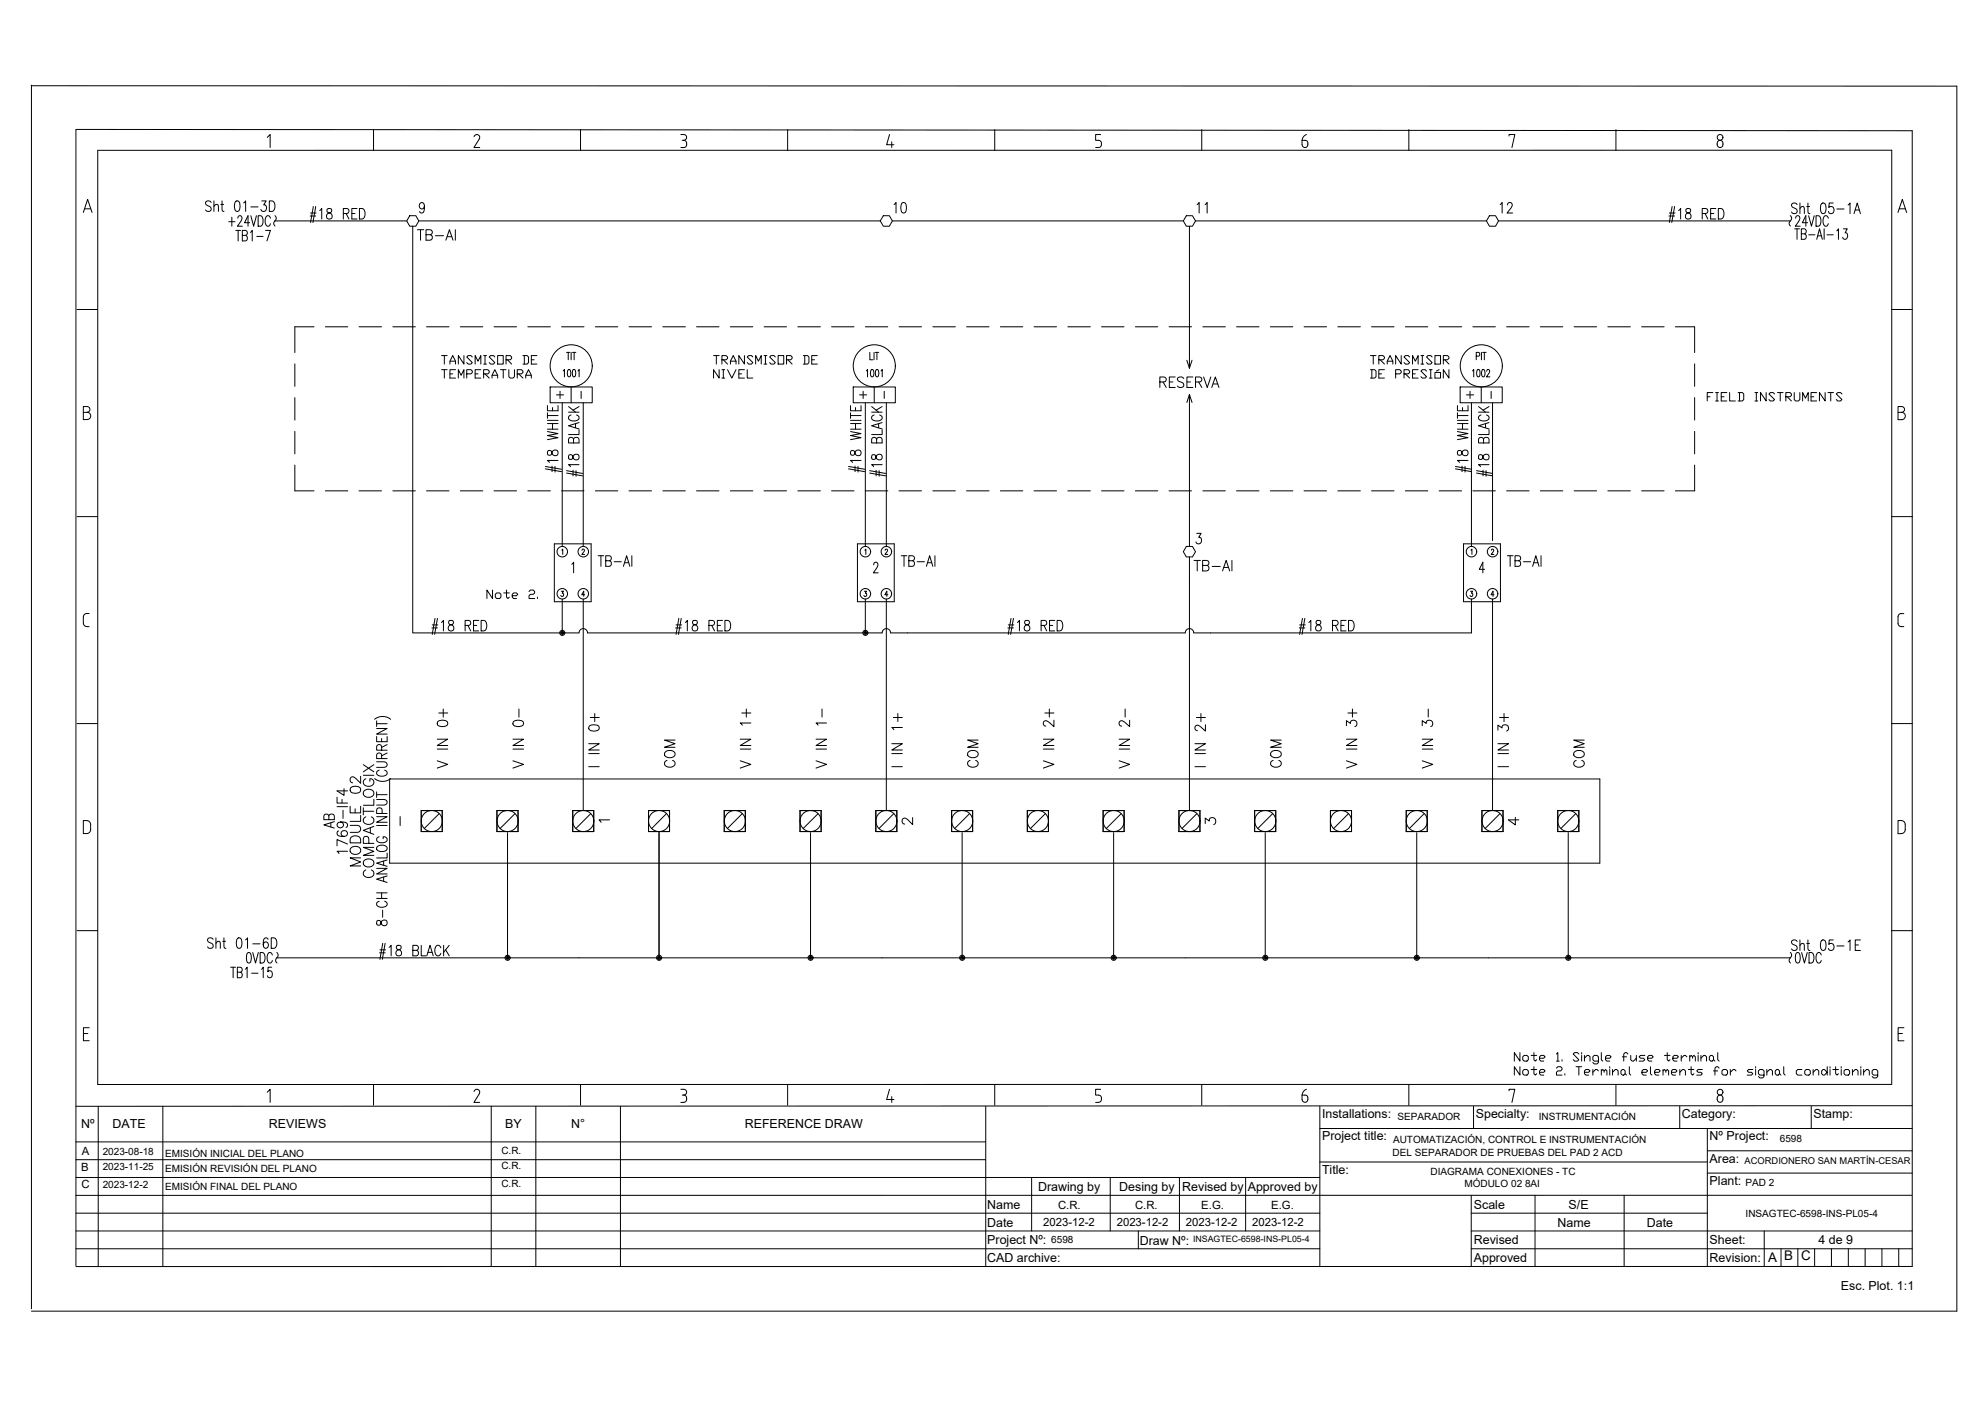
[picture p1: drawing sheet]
<svg xmlns="http://www.w3.org/2000/svg" width="420mm" height="297mm" viewBox="0 0 420 297" stroke-linecap="round" stroke-linejoin="round" font-family="sans-serif">
<g fill="none" stroke="#000" stroke-width=".21">
<path d="M6.6 18.2h407.6v259.4h-407.5M6.7 18v259.1M16.1 27.4v240.5M16.1 27.4l388.7 .3v240.5h-388.7M20.7 31.8h379.7v197.8h-379.7zM56.6 29.1l.6-.6v2.7M79.1 27.4v4.4M100.9 28.5l.4 .1 .2 .6-1.2 2h1.2M100.9 28.5h-.2l-.4 .4M122.9 27.4v4.4M144.1 28.5h.6a.6 .6 0 0 1 .6 .6 .6 .6 0 0 1-.6 .6M144.4 29.7h.3"/>
<path d="M144.7 29.7a.78 .78 0 0 1 .7 .8 .78 .78 0 0 1-.7 .7h-.6M166.7 27.4v4.4M188.3 28.5l-.6 2.1h1.5M188.8 30v1.2M210.6 27.4v4.4M233 28.5h-1.1v1.2h.6a.78 .78 0 0 1 .7 .8 .78 .78 0 0 1-.7 .7h-.6M254.4 27.4v4.4M298.2 27.4v4.4M319.4 28.8v-.3h1.2l-.6 2.7M342 27.4v4.4M363.7 29.9a.69 .69 0 0 1 1 .6 .69 .69 0 0 1-1 .6l-.2-.5zM17.6 45l.9-2.8 1 2.8"/>
<path d="M17.9 44.2h1.3M44.7 42.9a.59 .59 0 0 0-.8-.4 .59 .59 0 0 0-.3 .8l.9 .5a.56 .56 0 0 1-.2 1l-.6-.1-.2-.3M45.3 43.7l.4-.4 .5 .1v1.4M45.3 42.5v2.3M46.7 43.3h.6M47 42.5v1.8l.1 .4 .3 .1M49.1 46v1.9M49.9 42.6l.4-.1a1.31 1.31 0 0 1 .4 1.8l-.1 .4-.5 .1a1.31 1.31 0 0 1-.4-1.8zM50.3 46.2l.1-.3a.49 .49 0 0 1 .7-.1 .49 .49 0 0 1 0 .7l-.8 1.4h1M51.6 43l.4-.5v2.3M52.9 47.2h-1.1l.7-1.5v2.2M53.1 45.7l.6 2.2 .6-2.2"/>
<path d="M53.1 43.8h1.5M54.6 45.7h.6a1.43 1.43 0 0 1 0 2.2h-.6zM55.4 42.5h.9l-.5 .9a.66 .66 0 0 1 .6 1 .66 .66 0 0 1-1.2-.1M57 42.5h.6a1.31 1.31 0 0 1 0 2.3h-.6zM57.2 46.2a.52 .52 0 0 0-.5-.6 .52 .52 0 0 0-.5 .6v1.2a.52 .52 0 0 0 .5 .5 .52 .52 0 0 0 .5-.5M58.2 45.7l.3 .5-.3 .6h27.9M65.6 45.7h1.2M65.7 45.1h1.2M66.3 43.7l-.6 3.4M66.8 43.7l-.6 3.4M67.7 44.6l.4-.5v2.3M69.3 44.3a.5 .5 0 0 0 .2 .7 .7 .7 0 0 1 .8 .6 .7 .7 0 0 1-.8 .8 .73 .73 0 0 1-.4-.9 .73 .73 0 0 1 .9-.5 .45 .45 0 0 0 .2-.5 .45 .45 0 0 0-.3-.4z"/>
<path d="M72.7 45.2h.7a.54 .54 0 0 0 .5-.5 .54 .54 0 0 0-.5-.6h-.7v2.3M73.3 45.2l.6 1.2M74.5 45.2h.6M75.6 44.1h-1.1v2.3h1.1M76.1 44.1h.6a1.31 1.31 0 0 1 0 2.3h-.6zM86.7 45.7h1.3l.7 1.1-.7 1.1h-1.3l-.6-1.1zM87.4 47.9v86.1h31.6M88.4 48.6h1.3M88.7 46.8h97.6M89 48.6v2.3M89.8 43.6a.59 .59 0 0 1-.6 .7 .66 .66 0 0 1-.4-.9 .66 .66 0 0 1 .8-.4 1.88 1.88 0 0 1 0 2 .47 .47 0 0 1-.8-.2M90.2 49.7h.8a.53 .53 0 0 0 .5-.5 .53 .53 0 0 0-.5-.6h-.8v2.3h.8a.59 .59 0 0 0 .5-.6 .59 .59 0 0 0-.5-.6"/>
<path d="M92.2 49.9h1.7M94.4 50.9l.7-2.3 .8 2.3M94.7 50.1h.9M96.4 48.6v2.3M188.9 46.8h61.6M251.8 47.9v30M253.1 46.8h61.5M353.3 45.7h1.2M353.3 45.1h1.2M353.9 43.7l-.6 3.4M354.5 43.7l-.6 3.4M355.3 44.6l.4-.5v2.3"/>
<path d="M356.9 44.3a.5 .5 0 0 0 .2 .7 .7 .7 0 0 1 .8 .6 .7 .7 0 0 1-.7 .8 .73 .73 0 0 1-.4-.9 .73 .73 0 0 1 .8-.5 .45 .45 0 0 0 .3-.5 .45 .45 0 0 0-.4-.4zM360.3 45.2h.8a.54 .54 0 0 0 .4-.5 .54 .54 0 0 0-.4-.6h-.8v2.3M360.9 45.2l.6 1.2M362.1 45.2h.7M363.2 44.1h-1.1v2.3h1.1M363.7 44.1h.6a1.31 1.31 0 0 1 0 2.3h-.6zM379 45.7l.2 .5-.2 .6h-61.8M379 46.8l-.3 .5 .3 .6M379.9 48.4h1M380.1 46.2l.1-.3a.49 .49 0 0 1 .7-.1 .49 .49 0 0 1 0 .7l-.9 1.4h1M380.4 48.4v2.3M380.4 43.3a.59 .59 0 0 0-.8-.3 .59 .59 0 0 0-.3 .7l.9 .6a.58 .58 0 0 1-.2 .9l-.6-.1-.2-.2"/>
<path d="M381 44.1l.4-.4 .4 .1 .1 1.4M381 43v2.2M381.3 49.5l.9-.1 .1-.3-.1-.6-.9-.1v2.3h.6a.62 .62 0 0 0 .4-.6 .62 .62 0 0 0-.4-.6M382.4 43.7h.6M382.6 47.2h-1.1l.7-1.5v2.2M382.7 43v1.8l.1 .3 .3 .1M382.8 45.7l.6 2.2 .6-2.2M382.8 49.7h1.4M384.4 45.7h.5a1.39 1.39 0 0 1 0 2.2h-.5zM384.5 50.7l.6-2.3 .6 2.3M384.8 49.9h.7M385.6 43.1l.4-.1a1.31 1.31 0 0 1 .4 1.8l-.1 .3-.5 .1a1.35 1.35 0 0 1-.4-1.8z"/>
<path d="M386.1 48.4v2.3M386.7 49.7h1.3M387 46.2a.53 .53 0 0 0-.5-.6 .53 .53 0 0 0-.6 .6v1.2a.53 .53 0 0 0 .6 .5 .53 .53 0 0 0 .5-.5M388 43h-.8l-.1 .9a.68 .68 0 0 1 .9 .1 .68 .68 0 0 1 0 .9 .68 .68 0 0 1-.9 .1l-.1-.2M388.8 48.9l.3-.5v2.3M388.8 44.3h1.5M390.2 48.4h.8l-.4 .9a.67 .67 0 0 1 .5 .8 .67 .67 0 0 1-.9 .5l-.2-.4M391.2 43.4l.4-.4v2.2M392.4 45.2l.7-2.2 .7 2.2M392.7 44.5h.8M401.7 45l1-2.8 .9 2.8M402 44.2h1.3"/>
<path d="M16.3 65.5h4.4M62.4 77v4.8M66.5 69.2h-4.1v5.4M68.9 69.2h4.7M76 69.2h4.8M83.1 69.2h4.8M90.3 69.2h4.7M93.5 75.3h1.1M93.5 78.3h1.1M94.1 75.3v1.8M94.1 78.3v1.7M95.2 77.1v-.6l.6-1.2 .6 1.2v.6"/>
<path d="M95.2 76.5h1.2M95.2 79.2h.6M96.4 78.3h-1.2v1.7h1.2M97.4 69.2h4.8M98.2 75.3v1.8l-1.2-1.8v1.8M98.8 79.2h.9l.3-.3v-.3l-.3-.3h-.9v1.7M100 75.6l-.3-.3h-.6l-.3 .3 1.2 1.2-.3 .3h-.6l-.3-.3M100.6 77.1v-1.8l.6 1.2 .6-1.2v1.8M100.6 79.2h.6M101.8 78.3h-1.2v1.7h1.2M102.4 79.2h.9l.3-.3v-.3l-.3-.3h-.9v1.7M102.4 75.3h.6"/>
<path d="M102.4 77.1h.6M102.7 75.3v1.8M102.7 79.2l.9 .8M104.1 79.5h1.2M104.6 69.2h4.7M104.7 75.6l-.3-.3h-.5l-.3 .3 1.1 1.2-.3 .3h-.5l-.3-.3M105.3 75.3h1.2v1.8h-1.2zM105.9 78.3h1.2M106.5 78.3v1.7M107.1 76.2h.9l.3-.3v-.3l-.3-.3h-.9v1.8M107.4 76.2l.9 .9M107.7 78.3v1.4l.3 .3h.6l.3-.3v-1.4"/>
<path d="M109.5 79.2h.9l.3-.3v-.3l-.3-.3h-.9v1.7M109.8 79.2l.9 .8M110.7 75.3h.9l.3 .3v1.2l-.3 .3h-.9M111 75.3v1.8M111.3 79.5h1.2M111.7 69.2h4.8M112.5 76.2h.6M113.7 75.3h-1.2v1.8h1.2M118.9 69.2h4.7M119.2 78.5l.3-.3v1.6M119.9 74.6h.7M120.3 78.3l.1-.1a.93 .93 0 0 1 0 1.6l-.3-.7z"/>
<path d="M120.3 74.6v1.6M120.9 74.6v1.6M121.2 74.6h.7M121.3 78.3l.2-.1 .3 .3v1l-.3 .3-.3-.3zM121.5 74.6v1.6M122.3 78.5l.3-.3v1.6M126 69.2h4.8M133.1 69.2h4.8M140.3 69.2h4.8M147.4 69.2h4.8M151 75.3h1.2M151.6 75.3v1.8"/>
<path d="M152.2 78.3v1.7l-1.2-1.7v1.7M152.8 76.2h.9l.3-.3v-.3l-.3-.3h-.9v1.8M152.8 78.3h.6M153.1 76.2l.9 .9M153.1 78.3v1.7M154 78.3l.9 1.7 .9-1.7M154.6 69.2h4.7M154.6 77.1v-.6l.6-1.2 .6 1.2v.6M154.6 76.5h1.2M156.4 79.2h.6M157.6 75.3v1.8l-1.2-1.8v1.8M157.6 78.3h-1.2v1.7h1.2"/>
<path d="M158.2 78.3v1.7h1.1M159.3 75.6l-.2-.3h-.6l-.3 .3 1.1 1.2-.2 .3h-.6l-.3-.3M159.9 77.1v-1.8l.6 1.2 .6-1.2v1.8M161.7 69.2h4.8M161.7 75.3h.6M161.7 77.1h.6M162 75.3v1.8M164.1 75.6l-.3-.3h-.6l-.3 .3 1.2 1.2-.3 .3h-.6l-.3-.3M164.7 75.3h1.2v1.8h-1.2zM166.5 76.2h.9l.3-.3v-.3l-.3-.3h-.9v1.8M166.8 76.2l.9 .9M168.9 69.2h4.7"/>
<path d="M170 75.3h.9l.3 .3v1.2l-.3 .3h-.9M170.3 75.3v1.8M171.8 76.2h.6M173 75.3h-1.2v1.8h1.2M176 69.2h4.8M183.2 69.2h4.7M183.4 78.5l.2-.3v1.6M184.1 74.6v1.6h.6M184.4 78.3l.2-.1a.93 .93 0 0 1 0 1.6l-.4-.7zM185 74.6v1.6M185.3 74.6h.7M185.4 78.3l.2-.1a.93 .93 0 0 1 0 1.6l-.3-.7z"/>
<path d="M185.6 74.6v1.6M186.5 78.5l.2-.3v1.6M190.3 69.2h4.8M197.4 69.2h4.8M204.6 69.2h4.7M211.7 69.2h4.8M218.9 69.2h4.7M226 69.2h4.8M233.2 69.2h4.7M240.3 69.2h4.8M247.4 69.2h4.8M251.2 76.3l.6 1.6"/>
<path d="M252.3 76.3l-.5 1.6M254.6 69.2h4.8M261.7 69.2h4.8M268.9 69.2h4.7M276 69.2h4.8M283.2 69.2h4.7M290.1 78.3h.9l.3 .3v1.1l-.3 .3h-.9M290.1 75.3h1.2M290.3 69.2h4.8M290.4 78.3v1.7M290.7 75.3v1.8M291.9 76.2h.8l.3-.3v-.3l-.3-.3h-.8v1.8"/>
<path d="M291.9 79.2h.5M292.1 76.2l.9 .9M293 78.3h-1.1v1.7h1.1M293.6 77.1v-.6l.6-1.2 .6 1.2v.6M293.6 76.5h1.2M295.4 79.2h.9l.3-.3v-.3l-.3-.3h-.9v1.7M296.6 75.3v1.8l-1.2-1.8v1.8M297.2 79.2h.9l.3-.3v-.3l-.3-.3h-.9v1.7M297.5 69.2h4.7M297.5 79.2l.9 .8M298.4 75.6l-.3-.3h-.6l-.3 .3 1.2 1.2-.3 .3h-.6l-.3-.3M299 77.1v-1.8l.6 1.2 .6-1.2v1.8"/>
<path d="M299 79.2h.6M300.2 78.3h-1.2v1.7h1.2M300.8 75.3h.6M300.8 77.1h.6M301.1 75.3v1.8M301.9 78.6l-.2-.3h-.6l-.3 .3 1.1 1.1-.2 .3h-.6l-.3-.3M302.5 78.3h.6M302.8 78.3v1.7M303.1 75.6l-.3-.3h-.6l-.3 .3 1.2 1.2-.3 .3h-.6l-.3-.3M303.7 75.3h1.2v1.8h-1.2zM303.7 78.9h1.2v1.1h-1.2zM304.6 69.2h4.8"/>
<path d="M304.6 78.3l-.6 .3M305.5 76.2h.9l.3-.3v-.3l-.3-.3h-.9v1.8M305.8 76.2l.9 .9M306.7 78.3v1.7l-1.2-1.7v1.7M311.7 78.5l.2-.3v1.6M311.7 69.2h4.8M312.5 75.4l.6-.1v-.6l-.6-.1v1.6M312.7 78.3l.3-.1 .2 .3v1l-.2 .3-.3-.1-.1-.2zM313.6 74.6v1.6M313.8 78.3l.1-.1a.93 .93 0 0 1 0 1.6l-.3-.7zM313.8 74.6h.8M314.2 74.6v1.6"/>
<path d="M314.7 78.6v-.1a.34 .34 0 0 1 .5-.2 .34 .34 0 0 1 .1 .5l-.7 1h.8M318.9 69.2h4.8M326 69.2h4.8M333.2 69.2h4.8M340.3 69.2h4.8M347.5 69.2h4.7M354.6 69.2h4.1v5.4M358.7 77v4.8M400.4 65.5h4.4M17.6 86.1h.8a.6 .6 0 0 1 .6 .6 .6 .6 0 0 1-.6 .6 .77 .77 0 0 1 .8 .8 .77 .77 0 0 1-.8 .7h-.8zM17.6 87.3h.8M62.4 98.5v5.4h4.1"/>
<path d="M62.4 84.2v4.7M62.4 91.3v4.8M97 80v-1.7l.6 1.2 .6-1.2v1.7M104.1 80v-.5l.6-1.2 .6 1.2v.5M111.3 80v-.5l.6-1.2 .6 1.2v.5M115.5 99.3l3.4 .6M115.5 98.8l3.4 .5M115.9 91.4l2.2 .4-2.2 .4 2.2 .5-2.2 .4M115.9 90.9h2.2M115.9 89.7h2.2M115.9 89h2.2M115.9 88h2.2"/>
<path d="M115.9 87.4v1.2M116 95.5a.6 .6 0 0 0 .2 .9l.4-.1 .1-.2a.7 .7 0 0 1 .7-.8 .7 .7 0 0 1 .7 .7 .73 .73 0 0 1-.9 .4 .73 .73 0 0 1-.5-.8 .51 .51 0 0 0-.7-.1zM116.4 81.9h9v3.4h-9zM116.8 98.7v1.2M117 89.7v1.2M117.5 98.8v1.1M118.1 97.5h-2.2l.4 .4M119 85.3v30.4M119.9 99.6l3.4 .6M120.3 87.3h2.3M120.4 96.3a.6 .6 0 0 0 .3 1l.4-.1 .1-.2a.7 .7 0 0 1 .6-.8 .7 .7 0 0 1 .8 .7 .73 .73 0 0 1-.9 .4 .73 .73 0 0 1-.5-.8 .5 .5 0 0 0-.8-.2zM120.9 87.9a.66 .66 0 0 0-.6 .8 .66 .66 0 0 0 .9 .4h.5a.66 .66 0 0 0 .9-.4 .66 .66 0 0 0-.6-.8"/>
<path d="M121.3 99.6v1.1M121.4 93a.6 .6 0 0 1 .6-.4 .6 .6 0 0 1 .6 .4v.8h-2.3v-.8a.54 .54 0 0 1 .6-.4 .54 .54 0 0 1 .5 .4v.8M121.8 89.7v.9M121.9 99.6v1.2M122.6 98.4h-2.3l.5 .4M122.6 91v1h-2.3M122.6 89.5l-2.3 .6 2.3 .7M122.6 86.1l-1.3 .7M123 82.8v1.6M123.5 85.3v30.4M152.8 80h.6M179.6 99.3l3.4 .6"/>
<path d="M179.6 98.8l3.4 .5M180 91.4l2.3 .4-2.3 .4 2.3 .5-2.3 .4M180 90.9h2.3M180 89.7h2.3M180 89h2.3M180 88h2.3M180 87.4v1.2M180.1 95.5a.6 .6 0 0 0 .2 .9l.5-.1 .1-.2a.7 .7 0 0 1 .6-.8 .7 .7 0 0 1 .8 .7 .73 .73 0 0 1-.9 .4 .73 .73 0 0 1-.5-.8 .5 .5 0 0 0-.8-.1zM180.6 81.9h8.9v3.4h-8.9zM181 98.7v1.2M181.1 89.7v1.2M181.6 98.8v1.1"/>
<path d="M182.3 97.5h-2.3l.5 .4M183.2 85.3v30.4M184.1 99.6l3.4 .6M184.5 87.3h2.2M184.6 96.3a.6 .6 0 0 0 .2 1l.4-.1 .1-.2a.7 .7 0 0 1 .7-.8 .7 .7 0 0 1 .7 .7 .73 .73 0 0 1-.9 .4 .73 .73 0 0 1-.5-.8 .5 .5 0 0 0-.7-.2zM185 87.9a.66 .66 0 0 0-.5 .8 .66 .66 0 0 0 .8 .4h.6a.66 .66 0 0 0 .8-.4 .66 .66 0 0 0-.5-.8M185.4 99.6v1.1M185.6 93a.6 .6 0 0 1 .5-.4 .6 .6 0 0 1 .6 .4v.8h-2.2v-.8a.54 .54 0 0 1 .5-.4 .54 .54 0 0 1 .6 .4v.8M186 89.7v.9M186.1 99.6v1.2M186.7 98.4h-2.2l.4 .4M186.7 91v1h-2.2"/>
<path d="M186.7 89.5l-2.2 .6 2.2 .7M186.7 86.1l-1.3 .7M187.2 82.8v1.6M187.6 85.3v30.4M251.8 83.5v32.2M251.8 83.5l-.6 1.7M251.8 83.5l.5 1.7M302.5 80h.6M308.1 99.3l3.4 .6M308.1 98.8l3.4 .5M308.5 91.4l2.2 .4-2.2 .4 2.2 .5-2.2 .4M308.5 85.9v1.1h2.2v-1.1"/>
<path d="M308.5 90.9h2.2M308.5 89.7h2.2M308.5 89h2.2M308.5 88h2.2M308.5 87.4v1.2M308.6 95.5a.6 .6 0 0 0 .2 .9l.5-.1 .1-.2a.7 .7 0 0 1 .6-.8 .7 .7 0 0 1 .7 .7 .73 .73 0 0 1-.8 .4 .73 .73 0 0 1-.5-.8 .51 .51 0 0 0-.8-.1zM309.1 81.9h8.9v3.4h-8.9zM309.5 98.7v1.2M309.6 86.3v.7M309.6 89.7v1.2M310.1 98.8v1.1M310.4 83.6h1.5"/>
<path d="M310.7 97.5h-2.2l.4 .4M311.2 82.8v1.6M311.5 85.3v30.4M312.5 99.6l3.4 .6M313 87.3h2.2M313 86.1l1.4 1.2M313.1 96.3a.6 .6 0 0 0 .2 1l.4-.1 .1-.2a.7 .7 0 0 1 .6-.8 .7 .7 0 0 1 .8 .7 .73 .73 0 0 1-.9 .4 .73 .73 0 0 1-.5-.8 .5 .5 0 0 0-.7-.2zM313.5 87.9a.66 .66 0 0 0-.5 .8 .66 .66 0 0 0 .8 .4h.5a.66 .66 0 0 0 .9-.4 .66 .66 0 0 0-.6-.8M313.5 81.9v3.4M313.9 99.6v1.1M314 93a.6 .6 0 0 1 .6-.4 .6 .6 0 0 1 .6 .4v.8h-2.2v-.8a.54 .54 0 0 1 .5-.4 .54 .54 0 0 1 .5 .4v.8M314.4 89.7v.9"/>
<path d="M314.5 99.6v1.2M315.2 98.4h-2.2l.4 .4M315.2 91v1h-2.2M315.2 89.5l-2.2 .6 2.2 .7M315.2 86.1l-1.3 .7M315.6 82.8v1.6M315.9 85.3v29.2M358.7 84.2v4.7M358.7 91.3v4.8M358.7 98.5v5.4h-4.1M402.5 87.3a.6 .6 0 0 0 .6-.6 .6 .6 0 0 0-.6-.6h-.7v2.8h.7a.77 .77 0 0 0 .8-.8 .77 .77 0 0 0-.8-.8h-.7M16.3 109.4h4.4"/>
<path d="M68.9 103.9h4.7M76 103.9h4.8M83.1 103.9h4.8M90.3 103.9h4.7M97.4 103.9h4.8M104.6 103.9h4.7M111.7 103.9h4.8M117.3 115.1h7.8v12.3h-7.8zM118.9 103.9h4.7M118.9 116.5l.2-.2v1.1M119.9 100.2l3.4 .5M121 119.5l.4-.5v2.3"/>
<path d="M123.2 116.5l.1-.2a.3 .3 0 0 1 .4 .1 .3 .3 0 0 1-.1 .4l-.4 .6h.5M126 103.9h4.8M133.1 103.9h4.8M140.3 103.9h4.8M147.4 103.9h4.8M154.6 103.9h4.7M161.7 103.9h4.8M168.9 103.9h4.7M176 103.9h4.8M181.5 115.1h7.8v12.3h-7.8zM183.1 116.5l.2-.2v1.1M183.2 103.9h4.7"/>
<path d="M184.1 100.2l3.4 .5M184.9 119.6l.1-.4a.5 .5 0 0 1 .7 0 .5 .5 0 0 1 0 .7l-.8 1.4h1M187.4 116.5v-.2a.3 .3 0 0 1 .5 .1 .3 .3 0 0 1-.2 .4l-.4 .6h.6M190.3 103.9h4.8M190.8 117.7h1.1M191.4 117.7v2.2M192.4 118.7h.7a.54 .54 0 0 0 .5-.5 .54 .54 0 0 0-.5-.5h-.7v2.2h.7l.4-.2 .1-.6-.5-.4M194.1 118.9h1.6M196.1 119.9l.7-2.2 .6 2.2M196.3 119.1h.9M197.4 103.9h4.8M197.9 117.7v2.2"/>
<path d="M204.6 103.9h4.7M211.7 103.9h4.8M218.9 103.9h4.7M226 103.9h4.8M233.2 103.9h4.7M240.3 103.9h4.8M247.4 103.9h4.8M251.1 115.7h1.3l.7 1.1-.7 1.1h-1.3l-.6-1.1zM253.3 112.9h.9l-.5 .9a.66 .66 0 0 1 .6 1 .66 .66 0 0 1-1.2-.1M254.6 103.9h4.8M261.7 103.9h4.8M268.9 103.9h4.7"/>
<path d="M276 103.9h4.8M283.2 103.9h4.7M290.3 103.9h4.8M297.5 103.9h4.7M304.6 103.9h4.8M309.8 115.1h7.8v12.3h-7.8zM311.3 116.5l.3-.2v1.1M311.7 103.9h4.8M312.5 100.2l3.4 .5M315.7 116.5l.1-.2a.3 .3 0 0 1 .4 .1 .3 .3 0 0 1-.2 .4l-.4 .6h.6M318.9 103.9h4.8M319.1 117.7h1.2"/>
<path d="M319.6 117.7v2.2M320.7 118.7h.7a.54 .54 0 0 0 .5-.5 .54 .54 0 0 0-.5-.5h-.7v2.2h.7l.4-.2 .1-.6-.5-.4M322.5 118.9h1.5M324.4 119.9l.7-2.2 .7 2.2M324.7 119.1h.8M326 103.9h4.8M326.2 117.7v2.2M333.2 103.9h4.8M340.3 103.9h4.8M347.5 103.9h4.7M400.4 109.4h4.4M17.6 130.6v1.4"/>
<path d="M17.7 132a.69 .69 0 0 0 .6 .6l.6 .1M18.9 129.9a.93 .93 0 0 0-1.2 .4v.3M91.4 132.9h1.2M91.5 132.3h1.2M92.1 130.9l-.6 3.4M92.6 130.9l-.6 3.4M93.4 131.8l.5-.4v2.2M95 131.5a.5 .5 0 0 0 .2 .7 .7 .7 0 0 1 .9 .6 .7 .7 0 0 1-.8 .8 .73 .73 0 0 1-.4-.9 .73 .73 0 0 1 .8-.5 .45 .45 0 0 0 .3-.5 .45 .45 0 0 0-.4-.3zM98.5 132.4h.7a.54 .54 0 0 0 .4-.5 .54 .54 0 0 0-.4-.5h-.7v2.2M99 132.4l.6 1.2M100.2 132.4h.7M101.3 131.4h-1.1v2.2h1.1"/>
<path d="M101.8 131.4h.6a1.31 1.31 0 0 1 0 2.2h-.6zM118.8 125.2h.5l-.3 .4a.33 .33 0 0 1 .3 .5 .33 .33 0 0 1-.6 0M119 126.8v7.2M123.5 126.8v44.8M123.8 125.9h-.7l.5-.7v1.1M143 132.9h1.2M143.1 132.3h1.2M143.7 130.9l-.6 3.4M144.2 130.9l-.6 3.4M145.1 131.8l.4-.4v2.2M146.7 131.5a.5 .5 0 0 0 .1 .7 .7 .7 0 0 1 .9 .6 .7 .7 0 0 1-.8 .8 .73 .73 0 0 1-.4-.9 .73 .73 0 0 1 .8-.5 .45 .45 0 0 0 .3-.5 .45 .45 0 0 0-.3-.3zM150.1 132.4h.7a.54 .54 0 0 0 .5-.5 .54 .54 0 0 0-.5-.5h-.7v2.2"/>
<path d="M150.7 132.4l.5 1.2M151.8 132.4h.7M152.9 131.4h-1.1v2.2h1.1M153.4 131.4h.6a1.28 1.28 0 0 1 0 2.2h-.6zM183 125.2h.4l-.2 .4a.33 .33 0 0 1 .2 .5 .33 .33 0 0 1-.5 0M183.2 126.8v7.2M187.6 126.8v44.8M187.9 125.9h-.6l.4-.7v1.1M188.5 134a.9 .9 0 0 0-.9-.9 .9 .9 0 0 0-.9 .9h-62.4a.89 .89 0 0 0-.8-.9 .89 .89 0 0 0-.9 .9h-3.6M213.3 132.9h1.2M213.4 132.3h1.2M214 130.9l-.6 3.4"/>
<path d="M214.5 130.9l-.6 3.4M215.4 131.8l.4-.4v2.2M217 131.5a.5 .5 0 0 0 .1 .7 .7 .7 0 0 1 .9 .6 .7 .7 0 0 1-.8 .8 .73 .73 0 0 1-.4-.9 .73 .73 0 0 1 .8-.5 .45 .45 0 0 0 .3-.5 .45 .45 0 0 0-.3-.3zM220.4 132.4h.7a.54 .54 0 0 0 .5-.5 .54 .54 0 0 0-.5-.5h-.7v2.2M221 132.4l.6 1.2M222.2 132.4h.6M223.3 131.4h-1.1v2.2h1.1M223.8 131.4h.6a1.31 1.31 0 0 1 0 2.2h-.6zM251.8 123.4v48.2M275 132.9h1.2M275.1 132.3h1.2M275.7 130.9l-.6 3.4"/>
<path d="M276.2 130.9l-.6 3.4M277 131.8l.5-.4v2.2M278.6 131.5a.5 .5 0 0 0 .2 .7 .7 .7 0 0 1 .9 .6 .7 .7 0 0 1-.8 .8 .73 .73 0 0 1-.4-.9 .73 .73 0 0 1 .8-.5 .45 .45 0 0 0 .3-.5 .45 .45 0 0 0-.4-.3zM282.1 132.4h.7a.54 .54 0 0 0 .4-.5 .54 .54 0 0 0-.4-.5h-.7v2.2M282.6 132.4l.6 1.2M283.8 132.4h.7M284.9 131.4h-1.1v2.2h1.1M285.4 131.4h.6a1.31 1.31 0 0 1 0 2.2h-.6zM311.2 125.2h.5l-.2 .4a.33 .33 0 0 1 .2 .5 .33 .33 0 0 1-.5 0M311.5 126.8v7.2h-58.8a.9 .9 0 0 0-.9-.9 .9 .9 0 0 0-.9 .9h-62.4M314.2 120.5h-1.1l.8-1.5v2.3M315.9 126.8v44.8"/>
<path d="M316.2 125.9h-.6l.4-.7v1.1M403 129.9h-.6a.69 .69 0 0 0-.6 .7v1.4a.69 .69 0 0 0 .6 .7h.6M16.3 153.2h4.4M79.3 152.3a2.69 2.69 0 0 1 3.4 0M79.7 155.9v1.1h2.2v-1.1M79.7 154.2h2.2l-2.2 1.2h2.2M79.7 153.2h2.2M79.7 152.6v1.2M80.8 158.8v-.7a.54 .54 0 0 0-.6-.5 .54 .54 0 0 0-.5 .5v.7h2.2M80.8 156.4v.6M81.9 159.4l-1.1 .6M81.9 157.6l-1.1 .6"/>
<path d="M252.9 157.5h2.3l-2.3 1.3h2.3M252.9 159.5h2.3M253.2 151.9h2M254.2 151.1v1.7M255.2 153.5v1.3l-1.1-1a.7 .7 0 0 0-1.1-.1l-.1 .6 .2 .3 .4 .1M317.1 157.5h2.2l-2.2 1.3h2.2M317.1 154.6v-1.1l.8 .6a.7 .7 0 0 1 1.1-.5 .7 .7 0 0 1-.1 1.2M317.1 159.5h2.2M317.4 151.9h1.9M318.4 151.1v1.7M400.4 153.2h4.4M17.6 173.7h.7a.84 .84 0 0 1 .9 .9v1a.84 .84 0 0 1-.9 .9h-.7z"/>
<path d="M79.3 164.8a2.69 2.69 0 0 0 3.4 0M79.7 172.9h2.2l-2.2 1.2h2.2M79.7 169.3h1.6a.59 .59 0 0 1 .6 .6 .59 .59 0 0 1-.6 .5h-1.6M79.7 161.3h1.6a.59 .59 0 0 1 .6 .6 .59 .59 0 0 1-.6 .6h-1.6M79.7 174.8h2.2M79.7 168.2h2.2M79.8 179.3a1.48 1.48 0 0 1 2.1 .1 .98 .98 0 0 1-1.3 .9l-.4-.1a.6 .6 0 0 1-.4-.9zM80.2 177.2a.66 .66 0 0 0-.5 .8 .66 .66 0 0 0 .9 .4h.5a.66 .66 0 0 0 .9-.6 .66 .66 0 0 0-.9-.6v.4M80.2 163.1a.66 .66 0 0 0-.5 .8 .66 .66 0 0 0 .9 .4h.5a.66 .66 0 0 0 .8-.4 .66 .66 0 0 0-.5-.8M80.8 160.6v-.8a.54 .54 0 0 0-.6-.4 .54 .54 0 0 0-.5 .4v.8h2.2M80.9 172.2v-.7a.6 .6 0 0 0-.6-.5 .6 .6 0 0 0-.6 .5v.7h2.2M82.5 164.9h256.1v17.8h-256.1z"/>
<path d="M84.7 172.9v1.9M89.2 171.6h4.4v4.5h-4.4zM92.9 172.3l-3.1 3.1M105.2 171.6h4.5v4.5h-4.5zM107.4 176.3v26.5M109 172.3l-3.2 3.1M121.2 171.6h4.5v4.5h-4.5zM125 172.3l-3.1 3.1M137.3 171.6h4.4v4.5h-4.4zM139.5 176.1v27.2M141.1 172.3l-3.2 3.1M153.3 171.6h4.5v4.5h-4.5z"/>
<path d="M157.1 172.3l-3.1 3.1M169.3 171.6h4.5v4.5h-4.5zM171.6 176.3v26.5M173.2 172.3l-3.2 3.1M189.2 172.3l-3.2 3.1M189.8 171.6h-4.4v4.5h4.4M201.4 171.6h4.5v4.5h-4.5zM203.7 176.3v26.5M205.2 172.3l-3.1 3.1M217.5 171.6h4.4v4.5h-4.4zM221.3 172.3l-3.2 3.1M233.5 171.6h4.4v4.5h-4.4z"/>
<path d="M235.7 176.3v26.5M237.3 172.3l-3.1 3.1M252.9 162.3h2.3M253.3 172.3l-3.1 3.1M254 171.6h-4.5v4.5h4.5M265.6 171.6h4.4v4.5h-4.4zM267.8 176.3v26.5M269.4 172.3l-3.2 3.1M281.6 171.6h4.5v4.5h-4.5zM285.4 172.3l-3.1 3.1M297.7 171.6h4.4v4.5h-4.4zM299.9 176.3v26.5"/>
<path d="M301.4 172.3l-3.1 3.1M317.1 162.3h2.2M317.5 172.3l-3.2 3.1M318.1 171.6h-4.4v4.5h4.4M329.7 171.6h4.5v4.5h-4.5zM331.9 176.3v26.5M333.5 172.3l-3.1 3.1M401.8 173.7h.6a.84 .84 0 0 1 .9 .9v1a.84 .84 0 0 1-.9 .9h-.6zM16.3 197h4.4M45.1 198.9a.59 .59 0 0 0-.7-.3 .59 .59 0 0 0-.4 .7l.9 .5a.56 .56 0 0 1-.2 1l-.6-.1-.2-.2M45.7 199.7l.4-.4 .5 .1v1.4M45.7 198.6v2.2"/>
<path d="M47.1 199.3h.6M47.4 198.6v1.8l.1 .3 .3 .1M50.3 198.7l.4-.1a1.31 1.31 0 0 1 .4 1.8l-.1 .3-.5 .1a1.31 1.31 0 0 1-.4-1.8zM52 199l.4-.4v2.2M56.7 198.9a.47 .47 0 0 0-.7-.2 1.51 1.51 0 0 0 .2 2.1 .65 .65 0 0 0 .6-.8 .65 .65 0 0 0-.8-.5l-.3 .5M57.4 198.6h.6a1.31 1.31 0 0 1 0 2.2h-.6zM79.7 183.8h2.2l-2.2 1.2h2.2M79.7 190.2h2.2M79.7 189h2.2M79.8 195a.6 .6 0 0 0 .2 .9l.5-.1 .1-.2a.7 .7 0 0 1 .6-.8 .7 .7 0 0 1 .7 .8 .73 .73 0 0 1-.8 .3 .73 .73 0 0 1-.5-.8 .5 .5 0 0 0-.8-.1zM80.2 190.8a.66 .66 0 0 0-.5 .8 .66 .66 0 0 0 .9 .5h.5a.66 .66 0 0 0 .8-.5 .66 .66 0 0 0-.5-.8M80.8 189v1.2"/>
<path d="M81 192.7v1.5M81 199.7l-.6 3.4M81.5 199.7l-.6 3.4M81.9 185.5l-2.2 .6 2.2 .7M81.9 182.1l-2.2 .6 2.2 .7M81.9 180.6v1h-2.2M380.4 199.3a.59 .59 0 0 0-.8-.3 .59 .59 0 0 0-.3 .7l.9 .6a.56 .56 0 0 1-.2 .9h-.4l-.4-.3M381 199v2.2M382.4 199.7h.6M382.7 199v1.8l.1 .3 .3 .1M385.6 199.1l.4-.1a1.31 1.31 0 0 1 .4 1.8l-.1 .3-.5 .1a1.31 1.31 0 0 1-.4-1.8zM388 199h-.8l-.1 1a.68 .68 0 0 1 .9 0 .68 .68 0 0 1 0 .9 .68 .68 0 0 1-.9 .1l-.1-.2"/>
<path d="M391.2 199.4l.4-.4v2.2M393.8 199h-1.1v2.2h1.1M400.4 197h4.4M17.7 218.8h.9M18.9 217.6h-1.2v2.7h1.2M48.8 204.8h1.1M49.3 204.8v2.2M50.2 205.8l.9-.1 .2-.3-.2-.5-.9-.1v2.2h.7a.62 .62 0 0 0 .4-.6 .62 .62 0 0 0-.4-.6M51.9 205.2l.4-.4v2.2M55.4 205.2l.3-.4v2.2M57.5 204.8h-.7l-.1 .9a.5 .5 0 0 1 .5-.2 .5 .5 0 0 1 .4 .3v.4a.6 .6 0 0 1-.1 .7 .6 .6 0 0 1-.7 0l-.2-.3M80.3 201.7h1.2"/>
<path d="M80.4 201.1h1.2M82.4 200.6l.4-.5v2.3M84 200.3a.5 .5 0 0 0 .1 .7 .7 .7 0 0 1 .9 .6 .7 .7 0 0 1-.8 .8 .73 .73 0 0 1-.4-.9 .73 .73 0 0 1 .9-.5 .45 .45 0 0 0 .2-.5 .45 .45 0 0 0-.3-.4zM87.4 201.2h.7a.54 .54 0 0 0 .5-.5 .54 .54 0 0 0-.5-.6h-.7v2.3h.7a.6 .6 0 0 0 .5-.6 .6 .6 0 0 0-.5-.6M89.2 200.1v2.3h1M90.3 202.4l.7-2.3 .7 2.3M90.6 201.6h.8M93.3 200.7a.66 .66 0 0 0-.8-.5 .66 .66 0 0 0-.5 .8v.5a.66 .66 0 0 0 .5 .9 .66 .66 0 0 0 .8-.6M93.9 200.1v2.3M94.3 201.1l.8 1.3M95.1 200.1l-1.2 1.5M379 201.7l.2 .5-.2 .6h-320.4"/>
<path d="M379 202.8l-.3 .5 .3 .6M380.2 201.8l.4-.1a1.59 1.59 0 0 1 0 2.2h-.1a1.1 1.1 0 0 1-.5-1.3zM381 200.2l.4-.5 .4 .1 .1 1.4M381.3 201.7l.6 2.2 .6-2.2M382.9 201.7h.5a1.39 1.39 0 0 1 0 2.2h-.5zM385.5 202.2a.51 .51 0 0 0-.3-.5 .51 .51 0 0 0-.5 .1 1.62 1.62 0 0 0 .1 2.1 .55 .55 0 0 0 .7-.5M388.8 200.3h1.5M392.7 200.1h.7M401.8 218.8h.9M403 217.6h-1.2v2.8h1.2M20.8 234.2v34M34.5 234.2v34"/>
<path d="M56.6 231.2l.6-.6v2.8M79.1 229.6v4.4M100.9 230.6l.4 .2 .2 .5-1.2 2.1h1.2M100.9 230.6l-.4 .2-.2 .3M104 234.2v34M113.4 234.2v34M122.9 229.6v4.4M131.3 234.2v34M144.1 230.6h.6a.6 .6 0 0 1 .6 .6 .6 .6 0 0 1-.6 .6M144.1 233.4h.6M144.4 231.9h.3M144.7 231.9a.78 .78 0 0 1 .7 .7 .78 .78 0 0 1-.7 .8"/>
<path d="M166.7 229.6v4.4M188.3 230.6l-.6 2.2h1.5M188.8 232.2v1.2M208.6 234.2v34M210.6 229.6v4.4M231.9 233.4h.6M233 230.6h-1.1v1.3h.6a.78 .78 0 0 1 .7 .7 .78 .78 0 0 1-.7 .8M254.4 229.6v4.4M279.4 234.2v34M279.4 238.9h125.4M298.2 229.6v4.4M311.9 234.2v4.7"/>
<path d="M319.4 230.9v-.3h1.2l-.6 2.8M321.7 222.9v1.8l-1.2-1.8v1.8M321.7 225.8v1.8l-1.2-1.8v1.8M322.3 223.7l.3-.3h.6l.3 .3v.7l-.3 .3h-.6l-.3-.3zM322.3 226.7l.3-.3h.6l.3 .3v.6l-.3 .3h-.6l-.3-.3zM324.1 223.4h1.2M324.1 226.4h1.2M324.7 222.9v1.5l.3 .3 .3-.3M324.7 225.8v1.5l.3 .3 .3-.3M325.9 224h.9l.3-.3-.3-.3h-.6l-.3 .3v.7l.3 .3h.6M325.9 227h.9l.3-.3-.3-.3h-.6l-.3 .3v.6l.3 .3h.6M329.4 223.2l.3-.3v1.8"/>
<path d="M329.4 226.1l.3-.3h.6l.3 .3v.3l-.3 .3h-.6l-.3 .3v.6h1.2M329.4 224.7h.6M330.6 224.4v.3M331.2 227.3v.3M333.6 225.8h1.2M334.2 223.2l-.3-.3h-.6l-.3 .3 1.2 1.2-.3 .3h-.6l-.3-.3M334.2 225.8v1.8M334.8 222.9v.3M334.8 223.4v1.3M335.4 224l.6-.6h.3l.3 .3v1M335.4 227h.9l.3-.3-.3-.3h-.6l-.3 .3v.6l.3 .3h.6M335.4 223.4v1.3"/>
<path d="M337.1 226.4v1.2M338.3 224.7h-.9l-.3-.3v-.7l.3-.3h.6l.3 .3v1.3l-.3 .2h-.6l-.3-.2M338.3 226.7l-.3-.3h-.3l-.6 .6M338.9 222.9v1.5l.3 .3M338.9 226.7l.3-.3 .3 .3v.3M338.9 226.4v1.2M339.5 226.7l.3-.3 .3 .3v.9M339.8 224h.9l.3-.3-.3-.3h-.6l-.3 .3v.7l.3 .3h.6M340.7 225.8v.3M340.7 226.4v1.2M341.3 227l.6-.6h.3l.3 .3v.9M341.3 226.4v1.2"/>
<path d="M342 229.6v4.4M343.1 226.7l.3-.3h.3l.3 .3v.6l-.3 .3h-.3l-.3-.3zM343.4 223.7h.9M344 227.3l.3 .3M344.6 223.2l-.3-.3h-.3l-.3 .3v1.5M344.9 225.8v1.5l.3 .3M345.2 223.4v1l.3 .3h.3l.6-.7M346.4 223.4v1.3M347.5 227h1l.2-.3-.2-.3h-.6l-.4 .3v.6l.4 .3h.6M348.2 223.4h-1l-.3 .3 .3 .3h.7l.3 .4-.3 .3h-1M348.7 224h.9l.3-.3-.3-.3h-.6l-.3 .3v.7l.3 .3h.6M349.3 225.8v1.5l.3 .3"/>
<path d="M350.2 227h.9l.3-.3-.3-.3h-.6l-.3 .3v.6l.3 .3h.6M352 226.7l.3-.3 .3 .3v.3M352 226.4v1.2M352.3 223.4h1.2M352.6 226.7l.3-.3 .3 .3v.9M352.9 222.9v1.5l.3 .3 .3-.3M353.8 227h.9l.3-.3-.3-.3h-.6l-.3 .3v.6l.3 .3h.6M354.1 224h.9l.3-.3-.3-.3h-.6l-.3 .3v.7l.3 .3h.6M355.5 234.2v4.7M355.6 227l.6-.6h.3l.3 .3v.9M355.6 226.4v1.2M355.9 223.4v1.3"/>
<path d="M357 223.7l-.2-.3h-.3l-.6 .6M357.4 226.4h1.1M357.7 223.7l.3-.3 .3 .3v.3M357.7 223.4v1.3M358 225.8v1.5l.3 .3 .2-.3M358.3 223.7l.2-.3 .3 .3v1M359.4 222.9v.3M359.4 223.4v1.3M360 224l.6-.6h.3l.3 .3v1M360 223.4v1.3M360.3 226.4h-.9l-.3 .3 .3 .3h.6l.3 .3-.3 .3h-.9M361.4 238.9v29.3"/>
<path d="M361.8 223.7l.3-.3h.3l.3 .3v.7l-.3 .3h-.3l-.3-.3zM362.7 224.4l.3 .3M362.7 226.7h.9M363.6 222.9v1.5l.3 .3M363.7 232a.69 .69 0 0 1 1 .6 .69 .69 0 0 1-1 .6l-.2-.4zM363.9 226.1l-.3-.3h-.3l-.3 .3v1.5M364.5 226.7l.3-.3h.6l.3 .3v.6l-.3 .3h-.6l-.3-.3zM366.3 226.4v1.2M367.5 226.7l-.3-.3h-.3l-.6 .6M371 226.4h-.9l-.3 .3 .3 .3h.6l.3 .3-.3 .3h-.9M371.6 225.8v.3M371.6 226.4v1.2"/>
<path d="M373.4 227.6h-.9l-.3-.3v-.6l.3-.3h.6l.3 .3v1.2l-.3 .3h-.6l-.3-.3M374 227l.6-.6h.3l.3 .3v.9M374 226.4v1.2M375.8 226.7l.3-.3h.3l.3 .3v.6l-.3 .3h-.3l-.3-.3zM376.7 227.3l.3 .3M377.6 225.8v1.5l.3 .3M381.4 226.4h-.9l-.3 .3v.6l.3 .3h.9M382 226.7l.3-.3h.6l.3 .3v.6l-.3 .3h-.6l-.3-.3zM383.4 234.2v4.7M383.8 227l.6-.6h.3l.3 .3v.9M383.8 226.4v1.2M385.6 226.7l.3-.3h.3l.6 .6-.6 .6h-.3l-.3-.3z"/>
<path d="M386.8 225.8v1.8M387.4 225.8v.3M387.4 226.4v1.2M387.9 226.4h1.2M388.5 225.8v1.5l.3 .3 .3-.3M389.7 225.8v.3M389.7 226.4v1.2M390.3 226.7l.3-.3h.6l.3 .3v.6l-.3 .3h-.6l-.3-.3zM392.1 227l.6-.6h.3l.3 .3v.9M392.1 226.4v1.2M393.9 225.8v.3M393.9 226.4v1.2"/>
<path d="M394.5 227l.6-.6h.3l.3 .3v.9M394.5 226.4v1.2M397.5 227.6h-.9l-.3-.3v-.6l.3-.3h.6l.3 .3v1.2l-.3 .3h-.6l-.3-.3M404.8 234.1l-388.7 .1M16.1 256.9h263.3M16.1 245.5h192.5M16.1 241.8h192.5M16.1 249.3h263.3M218.4 249.3v11.3M235 249.3v11.3M249.6 249.3v11.3M263.7 249.3v11.3"/>
<path d="M279.4 246h82M311.4 256.9h50M311.4 253.1v15.1M324.9 253.1v15.1M343.8 253.1v15.1M361.4 243.6h43.4M361.4 248.4h43.4M404.7 253.1h-388.6M16.1 264.4h263.3M16.1 260.6h263.3M240.9 260.6v3.8M311.4 264.4h93.4"/>
<path d="M311.4 260.6h93.4M373.4 260.6v7.6M377 264.4v3.8M380.5 264.4v3.8M384.1 264.4v3.8M387.7 264.4v3.8M391.2 264.4v3.8M394.8 264.4v3.8M398.3 264.4v3.8M401.9 264.4v3.8"/>
<circle cx="364.1" cy="29.1" r=".6"/>
<circle cx="120.9" cy="77.5" r="4.5"/>
<circle cx="185.1" cy="77.5" r="4.5"/>
<circle cx="313.5" cy="77.5" r="4.5"/>
<circle cx="119" cy="116.8" r="1.11"/>
<circle cx="123.5" cy="116.8" r="1.11"/>
<circle cx="183.2" cy="116.8" r="1.11"/>
<circle cx="187.6" cy="116.8" r="1.11"/>
<circle cx="311.5" cy="116.8" r="1.11"/>
<circle cx="315.9" cy="116.8" r="1.11"/>
<circle cx="119" cy="125.7" r="1.11"/>
<circle cx="119" cy="134" r=".54"/>
<circle cx="119" cy="134" r=".33"/>
<circle cx="119" cy="134" r=".16"/>
<circle cx="123.5" cy="125.7" r="1.11"/>
<circle cx="183.2" cy="125.7" r="1.11"/>
<circle cx="183.2" cy="134" r=".54"/>
<circle cx="183.2" cy="134" r=".33"/>
<circle cx="183.2" cy="134" r=".16"/>
<circle cx="187.6" cy="125.7" r="1.11"/>
<circle cx="311.5" cy="125.7" r="1.11"/>
<circle cx="315.9" cy="125.7" r="1.11"/>
<circle cx="91.4" cy="173.8" r="2.23"/>
<circle cx="107.4" cy="173.8" r="2.23"/>
<circle cx="123.5" cy="173.8" r="2.23"/>
<circle cx="139.5" cy="173.8" r="2.23"/>
<circle cx="155.6" cy="173.8" r="2.23"/>
<circle cx="171.6" cy="173.8" r="2.23"/>
<circle cx="187.6" cy="173.8" r="2.23"/>
<circle cx="203.7" cy="173.8" r="2.23"/>
<circle cx="219.7" cy="173.8" r="2.23"/>
<circle cx="235.7" cy="173.8" r="2.23"/>
<circle cx="251.8" cy="173.8" r="2.23"/>
<circle cx="267.8" cy="173.8" r="2.23"/>
<circle cx="283.8" cy="173.8" r="2.23"/>
<circle cx="299.9" cy="173.8" r="2.23"/>
<circle cx="315.9" cy="173.8" r="2.23"/>
<circle cx="332" cy="173.8" r="2.23"/>
<circle cx="107.4" cy="202.8" r=".54"/>
<circle cx="107.4" cy="202.8" r=".33"/>
<circle cx="107.4" cy="202.8" r=".16"/>
<circle cx="139.5" cy="202.8" r=".54"/>
<circle cx="139.5" cy="202.8" r=".33"/>
<circle cx="139.5" cy="202.8" r=".16"/>
<circle cx="171.6" cy="202.8" r=".54"/>
<circle cx="171.6" cy="202.8" r=".33"/>
<circle cx="171.6" cy="202.8" r=".16"/>
<circle cx="203.7" cy="202.8" r=".54"/>
<circle cx="203.7" cy="202.8" r=".33"/>
<circle cx="203.7" cy="202.8" r=".16"/>
<circle cx="235.7" cy="202.8" r=".54"/>
<circle cx="235.7" cy="202.8" r=".33"/>
<circle cx="235.7" cy="202.8" r=".16"/>
<circle cx="267.8" cy="202.8" r=".54"/>
<circle cx="267.8" cy="202.8" r=".33"/>
<circle cx="267.8" cy="202.8" r=".16"/>
<circle cx="299.9" cy="202.8" r=".54"/>
<circle cx="299.9" cy="202.8" r=".33"/>
<circle cx="299.9" cy="202.8" r=".16"/>
<circle cx="332" cy="202.8" r=".54"/>
<circle cx="332" cy="202.8" r=".33"/>
<circle cx="332" cy="202.8" r=".16"/>
<circle cx="364.1" cy="231.2" r=".6"/>
</g>
<g font-size="6.2">
<text x="274.5" y="32.5">6</text>
<text x="274.5" y="234.6">6</text>
</g>
<g font-size="5.7">
<text x="111.8" y="163.7" transform="rotate(-90 111.8 163.7)">V IN 0-</text>
<text x="143.9" y="163.7" transform="rotate(-90 143.9 163.7)">COM</text>
<text x="288.2" y="163.7" transform="rotate(-90 288.2 163.7)">V IN 3+</text>
</g>
<g font-size="5.3">
<text x="188" y="46.2">10</text>
<text x="252.2" y="46.2">11</text>
<text x="316.4" y="46.2">12</text>
<text x="48.7" y="52.2">TB1-7</text>
<text x="244.1" y="83.3">RESERVA</text>
<text x="125.2" y="121">TB-AI</text>
<text x="251.5" y="122.1">TB-AI</text>
<text x="95.6" y="163.7" transform="rotate(-90 95.6 163.7)">V IN 0+</text>
<text x="127.7" y="163.7" transform="rotate(-90 127.7 163.7)">I IN 0+</text>
<text x="159.8" y="163.7" transform="rotate(-90 159.8 163.7)">V IN 1+</text>
<text x="175.7" y="163.7" transform="rotate(-90 175.7 163.7)">V IN 1-</text>
<text x="191.9" y="163.7" transform="rotate(-90 191.9 163.7)">I IN 1+</text>
<text x="207.8" y="163.7" transform="rotate(-90 207.8 163.7)">COM</text>
<text x="224" y="163.7" transform="rotate(-90 224 163.7)">V IN 2+</text>
<text x="239.9" y="163.7" transform="rotate(-90 239.9 163.7)">V IN 2-</text>
<text x="272" y="163.7" transform="rotate(-90 272 163.7)">COM</text>
<text x="304.1" y="163.7" transform="rotate(-90 304.1 163.7)">V IN 3-</text>
<text x="336.2" y="163.7" transform="rotate(-90 336.2 163.7)">COM</text>
<text x="71.6" y="176.4" transform="rotate(-90 71.6 176.4)">AB</text>
<text x="74.4" y="182" transform="rotate(-90 74.4 182)">1769-IF4</text>
<text x="77.3" y="184.5" transform="rotate(-90 77.3 184.5)">MODULE 02</text>
<text x="80.1" y="187" transform="rotate(-90 80.1 187)">COMPACTLOGIX</text>
<text x="50.8" y="205">0VDC</text>
</g>
<g font-size="4.9">
<text x="116.4" y="85.7">+</text>
<text x="180.6" y="85.7">+</text>
<text x="360.2" y="86.1">FIELD INSTRUMENTS</text>
<text x="102" y="128.1">Note 2.</text>
<text x="318.2" y="176">4</text>
</g>
<g font-size="4.4">
<text x="189.8" y="175.7">2</text>
<text x="254" y="175.7">3</text>
</g>
<text font-size="3.1" x="125.6" y="175.3">1</text>
<g font-size="2.8">
<text x="374.3" y="267.3">A</text>
<text x="377.6" y="266.8">B</text>
<text x="381.3" y="266.8">C</text>
</g>
<g font-size="2.6">
<text x="17.2" y="238.8">Nº</text>
<text x="23.8" y="238.8">DATE</text>
<text x="56.9" y="238.8">REVIEWS</text>
<text x="106.9" y="238.8">BY</text>
<text x="120.9" y="238.8">N°</text>
<text x="157.6" y="238.8">REFERENCE DRAW</text>
<text x="279.8" y="236.7">Installations:</text>
<text x="312.4" y="236.7">Specialty:</text>
<text x="356" y="236.7">Category:</text>
<text x="383.8" y="236.7">Stamp:</text>
<text x="279.8" y="241.4">Project title:</text>
<text x="361.9" y="241.4">Nº Project:</text>
<text x="279.8" y="248.5">Title:</text>
<text x="361.9" y="250.9">Plant:</text>
<text x="361.9" y="246.1">Area:</text>
<text x="209" y="255.9">Name</text>
<text x="219.7" y="252.2">Drawing by</text>
<text x="236.9" y="252.2">Desing by</text>
<text x="250.2" y="252.2">Revised by</text>
<text x="264.1" y="252.2">Approved by</text>
<text x="312" y="255.9">Scale</text>
<text x="332" y="255.9">S/E</text>
<text x="209" y="259.7">Date</text>
<text x="209" y="263.5">Project Nº:</text>
<text x="241.2" y="263.6">Draw Nº:</text>
<text x="312" y="263.5">Revised</text>
<text x="329.7" y="259.7">Name</text>
<text x="348.6" y="259.7">Date</text>
<text x="361.9" y="263.5">Sheet:</text>
<text x="384.9" y="263.5">4 de 9</text>
<text x="209" y="267.3">CAD archive:</text>
<text x="312" y="267.2">Approved</text>
<text x="361.9" y="267.2">Revision:</text>
<text x="389.7" y="273.1">Esc. Plot. 1:1</text>
</g>
<g font-size="2.4">
<text x="17.3" y="244.6">A</text>
<text x="17.2" y="247.8">B</text>
<text x="17.2" y="251.6">C</text>
<text x="224" y="255.9">C.R.</text>
<text x="240.2" y="255.9">C.R.</text>
<text x="254.3" y="255.9">E.G.</text>
<text x="269.1" y="255.9">E.G.</text>
<text x="220.8" y="259.7">2023-12-2</text>
<text x="236.4" y="259.7">2023-12-2</text>
<text x="251" y="259.7">2023-12-2</text>
<text x="265.1" y="259.7">2023-12-2</text>
</g>
<g font-size="2.1">
<text x="295.8" y="237.2">SEPARADOR</text>
<text x="325.7" y="237.2">INSTRUMENTACIÓN</text>
<text x="21.7" y="244.6">2023-08-18</text>
<text x="35" y="244.9">EMISIÓN INICIAL DEL PLANO</text>
<text x="106.1" y="244.3">C.R.</text>
<text x="294.8" y="244.7">DEL SEPARADOR DE PRUEBAS DEL PAD 2 ACD</text>
<text x="294.9" y="242.1">AUTOMATIZACIÓN, CONTROL E INSTRUMENTACIÓN</text>
<text x="376.7" y="241.8">6598</text>
<text x="21.7" y="247.8">2023-11-25</text>
<text x="21.7" y="251.6">2023-12-2</text>
<text x="35" y="248.2">EMISIÓN REVISIÓN DEL PLANO</text>
<text x="35" y="252">EMISIÓN FINAL DEL PLANO</text>
<text x="106.1" y="247.6">C.R.</text>
<text x="106.1" y="251.4">C.R.</text>
<text x="302.8" y="248.8">DIAGRAMA CONEXIONES - TC</text>
<text x="310" y="251.4">MÓDULO 02 8AI</text>
<text x="369.5" y="251.1">PAD 2</text>
<text x="369.5" y="257.6">INSAGTEC-6598-INS-PL05-4</text>
<text x="222.5" y="263.2">6598</text>
</g>
<text font-size="2" x="369.3" y="246.5">ACORDIONERO SAN MARTÍN-CESAR</text>
<text font-size="1.9" x="252.5" y="263">INSAGTEC-6598-INS-PL05-4</text>
</svg>
